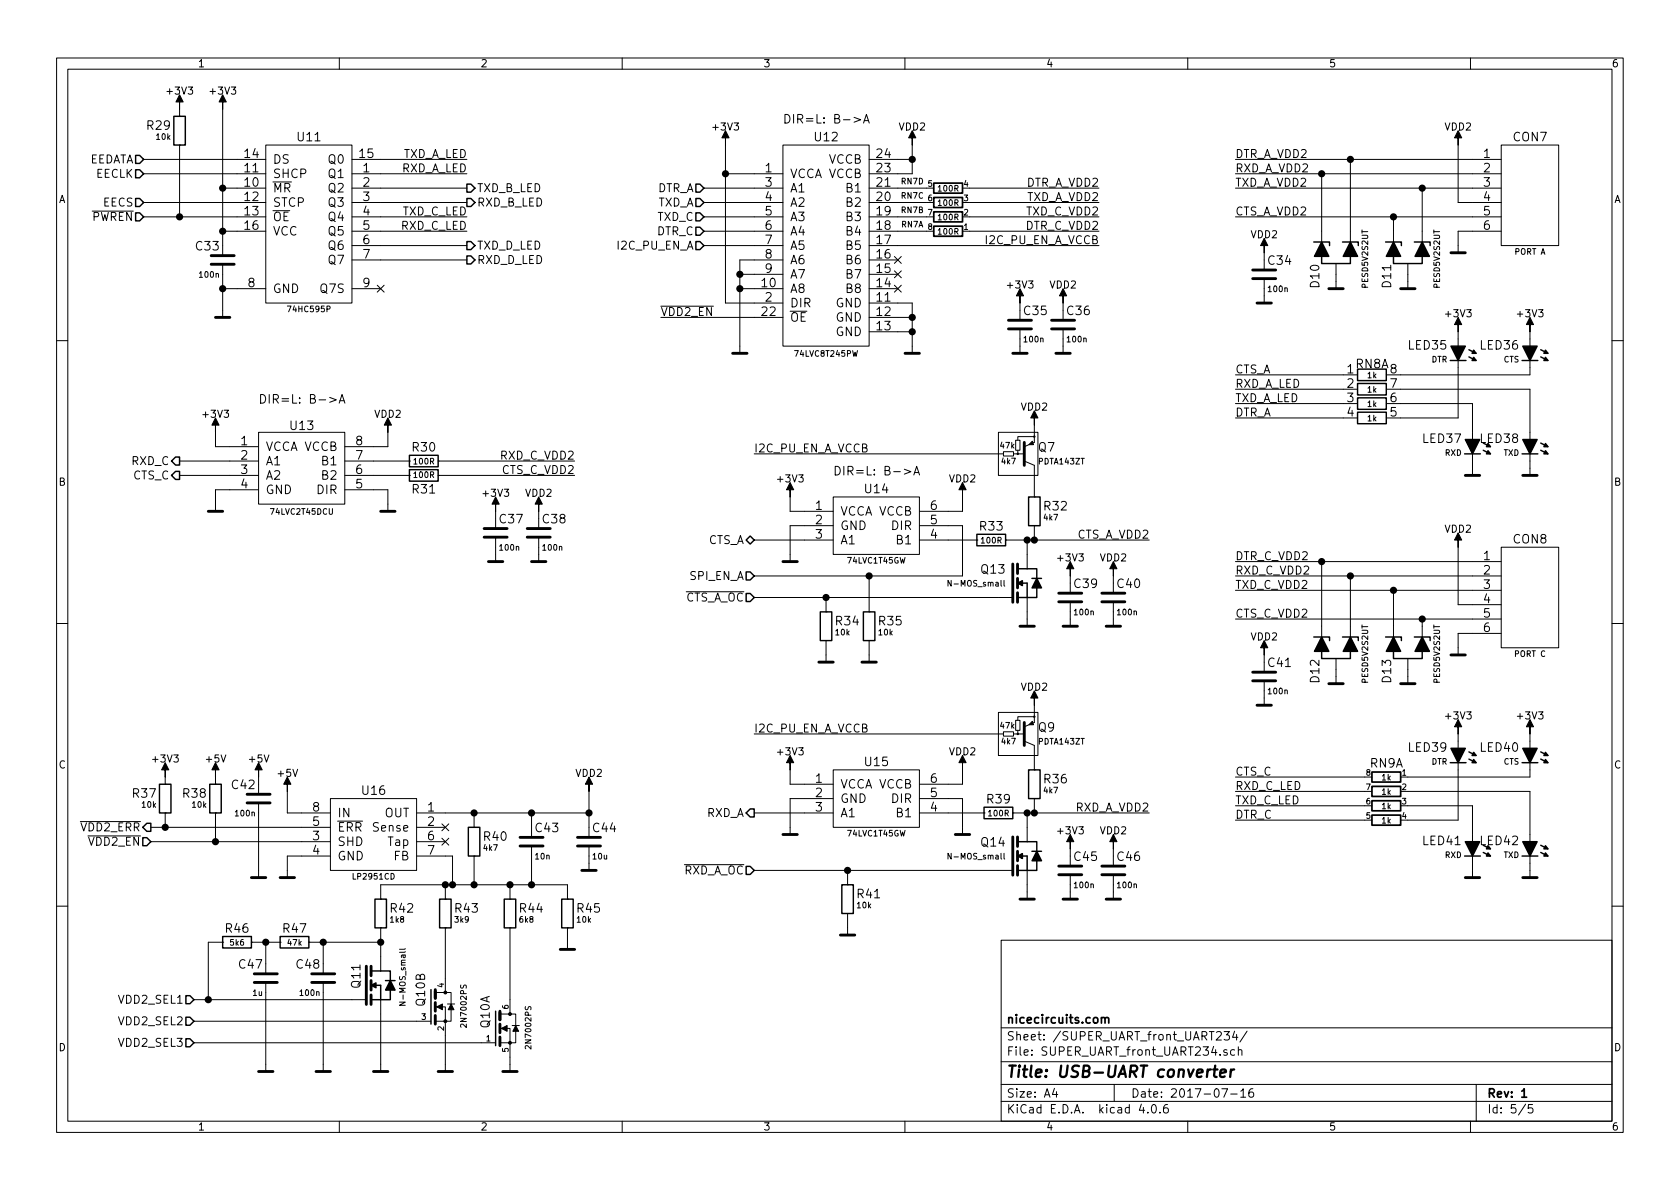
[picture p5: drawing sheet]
<svg xmlns="http://www.w3.org/2000/svg" width="297mm" height="210mm" viewBox="0 0 297 210" stroke-linecap="round" stroke-linejoin="round" font-family="sans-serif">
<g fill="none" stroke="#000" stroke-width=".18">
<path d="M10 10.3h277v189.9h-277zM12 12.2h273v186.1h-273zM31.7 19.3v1.3M39.4 19.3v25.9M60 10.3v1.9M110 10.3v1.9M160 10.3v1.9M210 10.3v1.9M260 10.3v1.9M16.3 37.3h7.3M25.4 30.7h21.6M25.4 35.8h21.6"/>
<path d="M25.4 38.3h21.6M25.4 28.2h21.6M31.7 25.6h.1M31.7 20.6h.1M31.7 25.6v12.7M39.4 33.3h7.6M47 25.6h15.2v28h-15.2zM62.2 30.7h20.3M62.2 33.3h20.3M62.2 35.8h20.3M62.2 38.3h20.3M62.2 28.2h20.3"/>
<path d="M124.5 33.3h13.9M124.5 35.8h13.9M124.5 38.3h13.9M128.3 30.7h10.1M128.3 25.6v28h10.1M138.4 25.6h15.3v35.6h-15.3zM151 20.7l1.2 .5-1.2 .4M152.7 21.8l.5-1.6 .5 1.6M152.8 21.3h.7M153.7 33.3h10.1M153.7 35.8h10.1M153.7 38.3h10.1"/>
<path d="M153.7 28.2h7.6M161.3 25.6v5.1h-7.6M171.4 33.3h22.9M171.4 35.8h22.9M171.4 38.3h22.9M218.4 30.7h47M218.4 33.3h47M218.4 38.3h47M218.4 28.2h47M233.7 30.7v12.1M238.8 28.2v14.6M246.4 38.3v4.5"/>
<path d="M251.5 33.3v9.5M257.8 25.6v10.2h7.6M265.4 25.6h10.2v17.8h-10.2zM39.4 40.9h7.6M39.4 51h7.6M39.4 46.7v9.4M62.2 40.9h20.3M62.2 43.4h20.3M62.2 46h20.3M62.2 51h5.1M66.7 50.4l1.2 1.3M67.9 50.4l-1.2 1.3"/>
<path d="M116.8 56.1h21.6M116.8 54.1h9.3M124.5 40.9h13.9M124.5 43.4h13.9M130.8 51h7.6M130.8 48.5h7.6M138.4 46h-7.6v16.5M153.7 40.9h10.1M153.7 43.4h40.6M153.7 46h5M153.7 51h5M153.7 53.6h7.6v8.9"/>
<path d="M153.7 48.5h5M153.7 56.1h7.6M153.7 58.7h7.6M158.1 50.4l1.3 1.3M158.1 47.9l1.3 1.2M158.1 45.4l1.3 1.2M159.4 50.4l-1.3 1.3M159.4 47.9l-1.3 1.2M159.4 45.4l-1.3 1.2M170.2 40.9h24.1M180.3 53.6v3M180.3 58.2v4.3"/>
<path d="M188 53.6v3M188 58.2v4.3M223.5 44.7v3M223.5 49.3v4.3M236.2 46.6v4.4M248.9 46.6v4.4M257.8 58.7v2.5M265.4 40.9h-7.6v3.8M270.5 58.7v2.5M10 60.2h2M38.1 76.4v2.6h7.6M45.7 76.4h15.3v12.7h-15.3z"/>
<path d="M58.3 70.3l1.2 .4-1.2 .4M60 71.3l.5-1.5 .5 1.5M60.1 70.9h.7M68.6 76.4v2.6h-7.6M176.5 76.4h7v7.7h-7zM177.4 79.9h1.8v.7h-1.8zM179.6 77.8h.7v1.8h-.7zM180 79.6v.7h-.8M182.9 77.2h-2.9v.6M182.9 75.2v3l-1.8 .8M218.4 66.3h21.6M218.4 68.8h21.6"/>
<path d="M218.4 71.4h21.6M218.4 73.9h21.6M245.1 71.4h15.2v6.3M245.1 68.8h25.4v8.9M257.8 63.7v10.2h-12.7M270.5 63.7v2.6h-25.4M285 60.2h2M31.7 81.5h14M31.7 84.1h14M45.7 86.6h-7.6v3.8M61 86.6h7.6v3.8M61 81.5h11.4"/>
<path d="M61 84.1h11.4M72.4 81.5h.1M72.4 84.1h.1M77.5 81.5h.1M77.5 84.1h.1M77.5 81.5h24.1M77.5 84.1h24.1M87.6 90.4v3.1M87.6 95v4.3M95.2 90.4v3.1M95.2 95v4.3M133.3 95.5h14"/>
<path d="M133.3 80.3h44.1M139.7 87.9v2.5h7.6M147.3 87.9h15.3v10.1h-15.3zM147.3 93h-7.6v6.3M159.9 83l1.2 .4-1.2 .4M161.6 84l.5-1.5 .5 1.5M161.7 83.6h.7M162.6 93h7.6v8.8h-36.9M162.6 95.5h10.1M170.2 87.9v2.5h-7.6M172.7 95.5h.1M177.8 95.5h.1"/>
<path d="M177.8 95.5h25.4M180 80.3h1.1M181.1 81.5l1.8 .8v5.6M181.6 95.5v5.1M182.9 93h.1M182.9 87.9h.1M182.9 93v2.5M218.4 99.3h47M233.7 99.3v13.3M257.8 96.8v10.1h7.6M260.3 80.3v3.8M265.4 96.8h10.2v17.7h-10.2z"/>
<path d="M270.5 80.3v3.8M10 110.3h2M121.3 104.6h10.2M133.3 105.7h45.8M146 113.3h.1M146 108.2h.1M146 105.7v2.5M146 113.3v3.8M153.7 113.3h.1M153.7 108.2h.1M153.7 101.8v6.4M153.7 113.3v3.8"/>
<path d="M168.2 102.6v1.1l-.6-1.1v1.1M177.5 102.6v.9l.1 .2M181.6 105.7v5M189.2 101.8v3.1M189.2 106.4v4.3M196.8 101.8v3.1M196.8 106.4v4.3M218.4 101.8h47M218.4 104.4h47M218.4 109.5h47M223.5 115.8v3.1M236.2 116.5v4.4"/>
<path d="M238.8 101.8v10.8M246.4 104.4v8.2M248.9 116.5v4.4M251.5 109.5v3.1M265.4 112h-7.6v3.8M285 110.3h2M29.2 138.7h.1M29.2 137.4v1.3M38.1 138.7h.1M38.1 137.4v1.3M45.7 137.4v3.1M50.8 139.9v3.9h7.6"/>
<path d="M104.1 139.9v8.2M133.3 129.8h44.1M139.7 136.1v2.6h7.6M147.3 136.1h15.3v10.2h-15.3zM170.2 136.1v2.6h-7.6M176.5 126h7v7.6h-7zM177.4 129.4h1.8v.8h-1.8zM179.6 127.4h.7v1.8h-.7zM180 129.2v.6h-.8M180 129.8h1.1M181.1 131.1l1.8 .7v4.3M182.9 126.7h-2.9v.7"/>
<path d="M182.9 136.1h.1M182.9 124.7v3.1l-1.8 .7M218.4 137.4h22.9M218.4 139.9h22.9M223.5 120.4v4.3M248.9 139.9h21.6v8.9M257.8 129.8v2.5M257.8 134.9v10.1h-8.9M270.5 129.8v2.5M270.5 134.9v2.5h-22.9M14.2 145.3h10.6M15.5 147.8h9.3"/>
<path d="M26.7 146.3h31.7M26.7 148.8h31.7M29.2 143.8h.1M29.2 143.8v2.5M38.1 143.8h.1M38.1 143.8v5M45.7 142v13.2M58.4 141.2h15.3v12.7h-15.3zM58.4 151.4h-7.6v3.8M59.7 145.2h4.4M67.3 159h.1M67.3 159v-2.5h33v2.5"/>
<path d="M73.7 143.8h30.4M73.7 146.3h5M73.7 148.8h5M73.7 151.4h6.3v5.1M78.1 148.2l1.2 1.2M78.1 145.7l1.2 1.2M78.7 159h.1M78.7 156.5v2.5M79.3 148.2l-1.2 1.2M79.3 145.7l-1.2 1.2M83.8 151.4h.1M83.8 146.3h.1"/>
<path d="M83.8 143.8v2.5M83.8 151.4v5.1M90.2 159h.1M90.2 156.5v2.5M94 143.8v4.3M94 149.6v6.9M100.3 159h.1M104.1 149.6v4.3M121 152.9h10.5M133.3 143.8h14M133.3 153.9h45.8M147.3 141.2h-7.6v6.4"/>
<path d="M149.9 156.5h.1M149.9 153.9v2.6M162.6 141.2h7.6v6.4M162.6 143.8h11.4M168.2 150.9v1l-.6-1v1M174 143.8h.1M177.5 150.9v.9l.1 .1M179.1 143.8h.1M179.1 143.8h24.1M181.6 143.8v5M181.6 153.9v5.1M182.9 141.2h.1"/>
<path d="M182.9 141.2v2.6M189.2 150.1v3.1M189.2 154.7v4.3M196.8 150.1v3.1M196.8 154.7v4.3M218.4 142.5h22.9M218.4 145h22.9M248.9 142.5h11.4v6.3M260.3 151.4v3.8M270.5 151.4v3.8M10 160.2h2M34.3 176.8h30.5"/>
<path d="M39.4 166.6h.1M39.4 166.6h-2.6v10.2M44.4 166.6h.1M44.4 166.6h5.1M47 166.6v5.6M47 173.7v15.8M49.5 166.6h.1M54.6 166.6h.1M54.6 166.6h12.7M57.1 166.6v5.6M57.1 173.7v15.8M67.3 164.1h.1"/>
<path d="M67.3 164.1v7.6M67.3 176.8v12.7M70.6 177.2h1.1l-1.1 .6h1.1M71.7 167.7l-.2 .2h-.9M77 178h1.7v2.6h-1.7M77 175.5h2.8v5.1h-1.1v8.9M78.7 164.1h.1M78.7 164.1v11.4M79.1 177.5h1.3M88.4 179.3h2.8v5.1h-1v5.1M90.2 164.1h.1M90.2 164.1v15.2"/>
<path d="M100.3 164.1h.1M100.3 164.1v3.8M149.9 161.5h.1M149.9 161.5v3.8M177 166.3h108v32h-108zM285 160.2h2M34.3 184.4h53.3M34.3 180.6h41.9M60 198.3v1.9M88.4 181.9h1.8v2.5h-1.8M90.6 181.4h1.2M110 198.3v1.9"/>
<path d="M160 198.3v1.9M177 194.8h108M177 191.8h108M177 187.8h108M177 181.8h108M186.4 192.5l-.3 1h.9M186.8 193v1M197 191.8v3M201.8 195.2l-.4 1.1h1M202.9 196.7v.1M203.8 195.4l.1-.1a.81 .81 0 0 1 .6 .6 .81 .81 0 0 1-.3 .8l-.1 .1a.8 .8 0 0 1-.6-.6 .8 .8 0 0 1 .3-.8zM205.1 196.7v.1"/>
<path d="M206.4 195.3a.59 .59 0 0 0-.7 .7l.1 .7 .2 .1 .5-.1 .1-.5-.2-.2-.4-.1-.3 .3M210 198.3v1.9M216 192.5h1l-.6 1.5M216.4 182.4h1l-.5 .6 .4 .1v.7l-.2 .1-.7-.1M216.9 185.7a.37 .37 0 0 0-.5 .1v.2l.5 .2 .1 .1-.2 .3-.4-.1M217.6 193.5h1.1M218.3 185.7l-.4-.1-.3 .3 .1 .6 .2 .1 .4-.1M218.3 182.3l-.4 1.1h1M218.6 182.9v1M218.9 185.7l.3-.1 .3 .1 .1 .9M218.9 185.1v1.5M219.4 193l.4-.5v1.5"/>
<path d="M219.4 194h.8M220.5 182.3l-1.3 2M221.5 192.5a.59 .59 0 0 0-.7 .7l.1 .7 .2 .1 .5-.1 .1-.5-.2-.2-.4-.1-.3 .3M260 198.3v1.9M261 191.8v6.5M269.7 195.2l-1.2 2M271 195.3h-.7l-.1 .7 .2-.1 .5 .1 .1 .2v.5l-.2 .1-.6-.1"/>
<circle cx="182.9" cy="77.2" r=".13"/>
<circle cx="180" cy="80.3" r=".13"/>
<circle cx="180" cy="129.8" r=".13"/>
<circle cx="182.9" cy="126.7" r=".13"/>
</g>
<path d="M165.1 32.4h5.1v1.8h-5.1zM165.1 34.9h5.1v1.8h-5.1zM165.1 37.5h5.1v1.7h-5.1zM165.1 40h5.1v1.8h-5.1zM242.6 136.5h5v1.8h-5zM242.6 139.1h5v1.7h-5zM242.6 141.6h5v1.8h-5zM242.6 144.1h5v1.8h-5zM194.7 180.1l.2-.2 .4 .1 .1 .9M195.4 180.1a.36 .36 0 0 1 .3-.2 .36 .36 0 0 1 .3 .2v.8M269.1 194h.8" fill="none" stroke="#000" stroke-width=".3"/>
<path d="M214.5 189.1h.8M214.9 188.4l-.2 1.8v.1l.4 .1M215.7 189.8l1-.2v-.4h-.8l-.2 1 .3 .2 .5-.1M217.7 189.1l-.2 1.3M218.2 189.1a.54 .54 0 0 0-.6 .4" fill="none" stroke="#000" stroke-width=".41"/>
<g fill="#000" stroke="#000" stroke-width=".18">
<path d="M31.7 16.8l.7 1.2h-.7v1.3v-1.3h-.6zM39.4 16.8l.6 1.2h-.6v1.3v-1.3h-.7zM128.3 23.1l.6 1.3h-.6v1.2v-1.2h-.7zM161.3 23.1l.6 1.3h-.6v1.2v-1.2h-.6zM257.8 23.1l.6 1.3h-.6v1.2v-1.2h-.6zM180.3 51l.7 1.3h-.7v1.3v-1.3h-.6zM188 51l.6 1.3h-.6v1.3v-1.3h-.7zM223.5 42.2l.7 1.2h-.7v1.3v-1.3h-.6zM257.8 56.1l.6 1.3h-.6v1.3v-1.3h-.6zM270.5 56.1l.6 1.3h-.6v1.3v-1.3h-.6zM38.1 73.9l.6 1.3h-.6v1.2v-1.2h-.6zM68.6 73.9l.6 1.3h-.6v1.2v-1.2h-.7z"/>
<path d="M181.9 78.6l.6-.6 .2 .6zM182.9 72.6l.6 1.3h-.6v1.3v-1.3h-.7zM87.6 87.9l.7 1.2h-.7v1.3v-1.3h-.6zM95.2 87.9l.7 1.2h-.7v1.3v-1.3h-.6zM139.7 85.3l.6 1.3h-.6v1.3v-1.3h-.6zM170.2 85.3l.6 1.3h-.6v1.3v-1.3h-.7zM257.8 94.2l.6 1.3h-.6v1.3v-1.3h-.6zM189.2 99.3l.7 1.3h-.7v1.2v-1.2h-.6zM196.8 99.3l.7 1.3h-.7v1.2v-1.2h-.6zM223.5 113.3l.7 1.2h-.7v1.3v-1.3h-.6zM29.2 134.9l.6 1.2h-.6v1.3v-1.3h-.6zM38.1 134.9l.6 1.2h-.6v1.3v-1.3h-.6z"/>
<path d="M45.7 134.9l.7 1.2h-.7v1.3v-1.3h-.6zM50.8 137.4l.6 1.3h-.6v1.2v-1.2h-.6zM104.1 137.4l.7 1.3h-.7v1.2v-1.2h-.6zM139.7 133.6l.6 1.3h-.6v1.2v-1.2h-.6zM170.2 133.6l.6 1.3h-.6v1.2v-1.2h-.7zM181.9 128.2l.6-.6 .2 .6zM182.9 122.2l.6 1.2h-.6v1.3v-1.3h-.7zM257.8 127.2l.6 1.3h-.6v1.3v-1.3h-.6zM270.5 127.2l.6 1.3h-.6v1.3v-1.3h-.6zM189.2 147.6l.7 1.2h-.7v1.3v-1.3h-.6zM196.8 147.6l.7 1.2h-.7v1.3v-1.3h-.6zM77.2 178l1-.5v1.1z"/>
<path d="M79.8 177.5l.5 1.1h-1.1zM88.6 181.9l1.1-.5v1zM91.2 181.4l.5 1h-1z"/>
<circle cx="78.7" cy="175.5" r=".25"/>
<circle cx="90.2" cy="179.3" r=".25"/>
<circle cx="78.7" cy="180.6" r=".25"/>
<circle cx="90.2" cy="184.4" r=".25"/>
</g>
<g fill="none" stroke="#000" stroke-width=".51">
<path d="M37.3 46.7h4.1M37.3 45.2h4.1M38.1 56.1h2.5M178.3 58.2h4.1M178.3 56.6h4.1M185.9 58.2h4.1M185.9 56.6h4.1M221.5 49.3h4.1M221.5 47.7h4.1M222.2 53.6h2.6M234.9 51h2.6M247.6 51h2.6"/>
<path d="M256.5 44.7h2.6M129.5 62.5h2.6M160 62.5h2.6M179.1 62.5h2.5M181.1 78.2v4.1M186.7 62.5h2.5M36.8 90.4h2.6M67.3 90.4h2.5M85.6 95h4.1M85.6 93.5h4.1M86.4 99.3h2.5M93.2 95h4.1"/>
<path d="M93.2 93.5h4.1M94 99.3h2.5M138.4 99.3h2.6M179.1 99.7v6.8M179.9 99.7v1.7M259.1 84.1h2.5M269.2 84.1h2.6M144.8 117.1h2.5M152.4 117.1h2.5M179.9 102.3v1.7M179.9 104.8v1.7M180.3 110.7h2.6"/>
<path d="M187.2 106.4h4.1M187.2 104.9h4.1M188 110.7h2.5M194.8 106.4h4.1M194.8 104.9h4.1M195.6 110.7h2.5M221.5 118.9h4.1M256.5 115.8h2.6M181.1 127.8v4M221.5 120.4h4.1M222.2 124.7h2.6M234.9 120.9h2.6"/>
<path d="M247.6 120.9h2.6M43.7 142h4.1M43.7 140.5h4.1M44.4 155.2h2.6M49.5 155.2h2.6M91.9 149.6h4.1M91.9 148.1h4.1M102.1 149.6h4.1M102.1 148.1h4.1M102.9 153.9h2.5M138.4 147.6h2.6M168.9 147.6h2.5"/>
<path d="M179.1 148v6.8M179.9 148v1.7M179.9 150.5v1.7M179.9 153.1v1.7M180.3 159h2.6M187.2 154.7h4.1M187.2 153.2h4.1M188 159h2.5M194.8 154.7h4.1M194.8 153.2h4.1M195.6 159h2.5M259.1 155.2h2.5"/>
<path d="M269.2 155.2h2.6M45 173.7h4M45 172.2h4M55.1 173.7h4.1M55.1 172.2h4.1M64.8 170.9v6.7M65.6 170.9v1.6M65.6 173.4v1.7M65.6 175.9v1.7M77 175v1.5M77 177.3v1.5M77 179.6v1.5"/>
<path d="M88.4 178.8v1.5M99.1 167.9h2.5M148.6 165.3h2.5M45.7 189.5h2.6M55.9 189.5h2.5M66 189.5h2.6M77.5 189.5h2.5M88.4 181.1v1.5M88.4 183.4v1.5M88.9 189.5h2.5"/>
</g>
<g fill="none" stroke="#000" stroke-width=".25">
<path d="M24 27.5h.7l.7 .7-.7 .7h-.7zM24 30h.7l.7 .7-.7 .7h-.7zM24 35.1h.7l.7 .7-.7 .7h-.7zM24 37.6h.7l.7 .7-.7 .8h-.7zM30.7 20.6h2.1v5h-2.1zM82.5 32.6h.8l.7 .7-.7 .7h-.8zM82.5 35.1h.8l.7 .7-.7 .7h-.8zM123 35.1h.7l.8 .7-.8 .7h-.7zM123 32.6h.7l.8 .7-.8 .7h-.7zM123 37.6h.7l.8 .7-.8 .8h-.7zM82.5 45.3h.8l.7 .7-.7 .7h-.8zM82.5 42.7h.8l.7 .7-.7 .7h-.8z"/>
<path d="M123 40.2h.7l.8 .7-.8 .7h-.7zM123 42.7h.7l.8 .7-.8 .7h-.7zM232.3 42.8h2.8v.6M233.7 45.3v1.3h5.1v-1.3M237.4 42.8h2.8v.6M245 42.8h2.8v.6M246.4 45.3v1.3h5.1v-1.3M250.1 42.8h2.8v.6M240 65.3h5.1v2h-5.1zM240 67.8h5.1v2h-5.1zM240 70.4h5.1v2h-5.1zM240 72.9h5.1v2h-5.1z"/>
<path d="M256.4 63.7h2.8M259.7 63.1l1.3 .6M259.7 61.8l1.3 .7M262.3 79.6l1.2 .7M269.1 63.7h2.8M272.4 79.6l1.3 .7M272.4 78.4l1.3 .6M272.4 63.1l1.3 .6M272.4 61.8l1.3 .7M31 80.8h.7v1.4h-.7l-.7-.7zM31 83.4h.7v1.4h-.7l-.7-.7zM72.4 80.5h5.1v2h-5.1z"/>
<path d="M72.4 83.1h5.1v2h-5.1zM131.9 95.5l.7-.7 .7 .7-.7 .7zM172.7 94.5h5.1v2h-5.1zM181.9 87.9h2v5.1h-2zM259 80.3h2.7M269.1 80.3h2.8M131.9 101.1h.7l.7 .7-.7 .8h-.7zM131.9 104.9h.7l.7 .8-.7 .7h-.7zM145 108.2h2.1v5.1h-2.1zM152.7 108.2h2v5.1h-2zM179.9 100.6h3.4v5.1h-1.7M179.9 105.7h1.7"/>
<path d="M179.9 103.1h1.7v2.6M182.4 102.3h1.7M232.3 112.6h2.8v.7M233.7 115.2v1.3h5.1v-1.3M237.4 112.6h2.8v.7M245 112.6h2.8v.7M246.4 115.2v1.3h5.1v-1.3M250.1 112.6h2.8v.7M28.2 138.7h2v5.1h-2zM37.1 138.7h2v5.1h-2zM181.9 136.1h2v5.1h-2zM256.4 134.9h2.8"/>
<path d="M259.7 134.2l1.3 .7M259.7 133l1.3 .6M269.1 134.9h2.8M272.4 134.2l1.3 .7M272.4 133l1.3 .6M25.2 148.1h.8l.7 .7-.7 .7h-.8zM26 145.6h.7v1.4h-.7l-.8-.7zM66.3 159h2v5.1h-2zM77.7 159h2.1v5.1h-2.1zM82.8 146.3h2v5.1h-2zM89.2 159h2v5.1h-2zM99.3 159h2v5.1h-2z"/>
<path d="M131.9 153.2h.7l.7 .7-.7 .7h-.7zM132.6 143h.7v1.5h-.7l-.7-.7zM148.8 156.5h2.1v5h-2.1zM174 142.7h5.1v2.1h-5.1zM179.9 148.8h3.4v5.1h-1.7M179.9 151.4h1.7v2.5M179.9 153.9h1.7M182.4 150.5h1.7M259 151.4h2.7M262.3 150.7l1.2 .7M269.1 151.4h2.8M272.4 150.7l1.3 .7"/>
<path d="M272.4 149.5l1.3 .6M32.9 176.1h.7l.7 .7-.7 .7h-.7zM32.9 179.9h.7l.7 .7-.7 .7h-.7zM39.4 165.6h5v2h-5zM49.5 165.6h5.1v2h-5.1zM65.6 171.7h3.4v5.1h-1.7M65.6 176.8h1.7M65.6 174.2h1.7v2.6M68.1 173.4h1.7M76.2 175v6.1M87.6 178.8v6.1M32.9 183.7h.7l.7 .7-.7 .7h-.7z"/>
</g>
<g fill="#000" stroke="#000" stroke-width=".25">
<path d="M233.7 42.8l1.2 2.5h-2.5zM238.8 42.8l1.2 2.5h-2.5zM246.4 42.8l1.2 2.5h-2.5zM251.5 42.8l1.2 2.5h-2.5zM256.5 61.2h2.6l-1.3 2.5zM260.6 63.2l.4 .5h-.7zM260.6 61.9l.4 .6h-.7zM269.2 61.2h2.6l-1.3 2.5zM273.3 78.4l.4 .6h-.7zM273.3 63.2l.4 .5h-.7zM273.3 61.9l.4 .6h-.7zM259.1 77.7h2.5l-1.3 2.6z"/>
<path d="M263.1 79.7l.4 .6h-.7zM269.2 77.7h2.6l-1.3 2.6zM273.3 79.7l.4 .6h-.7zM179.9 103.1l.9-.4v.9zM183.3 102.3l.8 1.7h-1.6zM233.7 112.6l1.2 2.6h-2.5zM238.8 112.6l1.2 2.6h-2.5zM246.4 112.6l1.2 2.6h-2.5zM251.5 112.6l1.2 2.6h-2.5zM256.5 132.3h2.6l-1.3 2.6zM260.6 134.3l.4 .6h-.7zM260.6 133l.4 .6h-.7z"/>
<path d="M269.2 132.3h2.6l-1.3 2.6zM273.3 134.3l.4 .6h-.7zM273.3 133l.4 .6h-.7zM179.9 151.4l.9-.5v.9zM183.3 150.5l.8 1.7h-1.6zM259.1 148.8h2.5l-1.3 2.6zM263.1 150.8l.4 .6h-.7zM269.2 148.8h2.6l-1.3 2.6zM273.3 150.8l.4 .6h-.7zM273.3 149.5l.4 .6h-.7zM65.6 174.2l.9-.4v.9zM69 173.4l.8 1.7h-1.6z"/>
<circle cx="31.8" cy="38.3" r=".51"/>
<circle cx="39.4" cy="33.3" r=".51"/>
<circle cx="128.3" cy="30.7" r=".51"/>
<circle cx="161.3" cy="28.2" r=".51"/>
<circle cx="233.7" cy="30.7" r=".51"/>
<circle cx="238.8" cy="28.2" r=".51"/>
<circle cx="246.4" cy="38.3" r=".51"/>
<circle cx="251.5" cy="33.3" r=".51"/>
<circle cx="39.4" cy="51" r=".51"/>
<circle cx="39.4" cy="40.9" r=".51"/>
<circle cx="130.8" cy="48.5" r=".51"/>
<circle cx="130.8" cy="51" r=".51"/>
<circle cx="161.3" cy="56.1" r=".51"/>
<circle cx="161.3" cy="58.7" r=".51"/>
<circle cx="181.6" cy="95.5" r=".51"/>
<circle cx="182.9" cy="95.5" r=".51"/>
<circle cx="233.7" cy="99.3" r=".51"/>
<circle cx="146.1" cy="105.7" r=".51"/>
<circle cx="153.7" cy="101.8" r=".51"/>
<circle cx="238.8" cy="101.8" r=".51"/>
<circle cx="246.4" cy="104.4" r=".51"/>
<circle cx="251.5" cy="109.5" r=".51"/>
<circle cx="29.2" cy="146.3" r=".51"/>
<circle cx="38.1" cy="148.8" r=".51"/>
<circle cx="78.7" cy="156.5" r=".51"/>
<circle cx="80" cy="156.5" r=".51"/>
<circle cx="83.8" cy="156.5" r=".51"/>
<circle cx="83.8" cy="143.8" r=".51"/>
<circle cx="90.2" cy="156.5" r=".51"/>
<circle cx="94" cy="143.8" r=".51"/>
<circle cx="94" cy="156.5" r=".51"/>
<circle cx="104.1" cy="143.8" r=".51"/>
<circle cx="149.9" cy="153.9" r=".51"/>
<circle cx="181.6" cy="143.8" r=".51"/>
<circle cx="182.9" cy="143.8" r=".51"/>
<circle cx="36.8" cy="176.8" r=".51"/>
<circle cx="47" cy="166.6" r=".51"/>
<circle cx="57.2" cy="166.6" r=".51"/>
<circle cx="67.3" cy="166.6" r=".51"/>
</g>
<text font-size="2.8" x="178" y="190.5">Title: USB-UART converter</text>
<g font-size="2.1">
<text x="26.1" y="23">R29</text>
<text x="138.4" y="21.8">DIR=L: B-&gt;A</text>
<text x="43.3" y="27.9">14</text>
<text x="48.3" y="29">DS</text>
<text x="52.7" y="25">U11</text>
<text x="58.1" y="29">Q0</text>
<text x="63.6" y="27.9">15</text>
<text x="144.1" y="25">U12</text>
<text x="146.4" y="29">VCCB</text>
<text x="155" y="27.9">24</text>
<text x="262.3" y="27.9">1</text>
<text x="267.6" y="25">CON7</text>
<text x="43.3" y="33">10</text>
<text x="43.3" y="30.5">11</text>
<text x="43.3" y="35.6">12</text>
<text x="48.3" y="34">MR</text>
<text x="48.3" y="31.5">SHCP</text>
<text x="58.1" y="31.5">Q1</text>
<text x="58.1" y="34">Q2</text>
<text x="64.2" y="30.5">1</text>
<text x="64.2" y="33">2</text>
<text x="64.2" y="35.6">3</text>
<text x="135.3" y="30.5">1</text>
<text x="135.3" y="33">3</text>
<text x="135.3" y="35.6">4</text>
<text x="139.7" y="31.5">VCCA VCCB</text>
<text x="139.7" y="34">A1</text>
<text x="149.7" y="34">B1</text>
<text x="155" y="35.6">20</text>
<text x="155" y="33">21</text>
<text x="155" y="30.5">23</text>
<text x="262.3" y="30.5">2</text>
<text x="262.3" y="33">3</text>
<text x="262.3" y="35.6">4</text>
<text x="43.3" y="38.1">13</text>
<text x="43.3" y="40.6">16</text>
<text x="48.3" y="36.6">STCP</text>
<text x="48.3" y="39.1">OE</text>
<text x="48.3" y="41.7">VCC</text>
<text x="58.1" y="36.6">Q3</text>
<text x="58.1" y="39.1">Q4</text>
<text x="58.1" y="41.7">Q5</text>
<text x="64.2" y="38.1">4</text>
<text x="64.2" y="40.6">5</text>
<text x="135.3" y="38.1">5</text>
<text x="135.3" y="40.6">6</text>
<text x="139.7" y="36.6">A2</text>
<text x="139.7" y="39.1">A3</text>
<text x="139.7" y="41.7">A4</text>
<text x="149.7" y="36.6">B2</text>
<text x="149.7" y="41.7">B4</text>
<text x="149.7" y="39.1">B3</text>
<text x="155" y="40.6">18</text>
<text x="155" y="38.1">19</text>
<text x="262.3" y="38.1">5</text>
<text x="262.3" y="40.6">6</text>
<text x="34.7" y="44.3">C33</text>
<text x="58.1" y="44.2">Q6</text>
<text x="58.1" y="46.7">Q7</text>
<text x="64.2" y="43.2">6</text>
<text x="64.2" y="45.7">7</text>
<text x="135.3" y="43.2">7</text>
<text x="135.3" y="45.7">8</text>
<text x="139.7" y="44.2">A5</text>
<text x="139.7" y="46.7">A6</text>
<text x="149.7" y="46.7">B6</text>
<text x="149.7" y="44.2">B5</text>
<text x="155" y="45.7">16</text>
<text x="155" y="43.2">17</text>
<text x="224.3" y="46.8">C34</text>
<text x="43.9" y="50.8">8</text>
<text x="48.3" y="51.8">GND</text>
<text x="56.7" y="51.8">Q7S</text>
<text x="64.2" y="50.8">9</text>
<text x="134.7" y="50.8">10</text>
<text x="135.3" y="53.3">2</text>
<text x="135.3" y="48.3">9</text>
<text x="139.7" y="49.3">A7</text>
<text x="139.7" y="51.8">A8</text>
<text x="149.7" y="51.8">B8</text>
<text x="149.7" y="49.3">B7</text>
<text x="155" y="53.3">11</text>
<text x="155" y="50.8">14</text>
<text x="155" y="48.3">15</text>
<text x="233.3" y="50.8" transform="rotate(-90 233.3 50.8)">D10</text>
<text x="246" y="50.8" transform="rotate(-90 246 50.8)">D11</text>
<text x="134.7" y="55.9">22</text>
<text x="139.7" y="54.4">DIR</text>
<text x="139.7" y="56.9">OE</text>
<text x="147.7" y="54.4">GND</text>
<text x="147.7" y="56.9">GND</text>
<text x="147.7" y="59.4">GND</text>
<text x="155" y="55.9">12</text>
<text x="155" y="58.4">13</text>
<text x="181.1" y="55.7">C35</text>
<text x="188.7" y="55.7">C36</text>
<text x="239.7" y="65.1">RN8A</text>
<text x="249.1" y="61.8">LED35</text>
<text x="261.8" y="61.8">LED36</text>
<text x="45.7" y="71.4">DIR=L: B-&gt;A</text>
<text x="238.2" y="66">1</text>
<text x="238.2" y="68.6">2</text>
<text x="238.2" y="71.1">3</text>
<text x="245.8" y="66">8</text>
<text x="245.8" y="68.6">7</text>
<text x="245.8" y="71.1">6</text>
<text x="51.4" y="76">U13</text>
<text x="238.2" y="73.7">4</text>
<text x="245.8" y="73.7">5</text>
<text x="42.6" y="78.7">1</text>
<text x="42.6" y="81.3">2</text>
<text x="42.6" y="83.8">3</text>
<text x="47" y="79.8">VCCA VCCB</text>
<text x="47" y="82.3">A1</text>
<text x="57" y="82.3">B1</text>
<text x="62.9" y="83.8">6</text>
<text x="62.9" y="81.3">7</text>
<text x="62.9" y="78.7">8</text>
<text x="73" y="79.9">R30</text>
<text x="183.6" y="79.9">Q7</text>
<text x="251.6" y="78.3">LED37</text>
<text x="261.8" y="78.3">LED38</text>
<text x="42.6" y="86.4">4</text>
<text x="47" y="84.8">A2</text>
<text x="47" y="87.4">GND</text>
<text x="56" y="87.4">DIR</text>
<text x="57" y="84.8">B2</text>
<text x="62.9" y="86.4">5</text>
<text x="73" y="87.3">R31</text>
<text x="147.3" y="84.1">DIR=L: B-&gt;A</text>
<text x="153" y="87.2">U14</text>
<text x="88.4" y="92.6">C37</text>
<text x="96" y="92.6">C38</text>
<text x="144.2" y="90.2">1</text>
<text x="144.2" y="92.7">2</text>
<text x="144.2" y="95.2">3</text>
<text x="148.6" y="91.2">VCCA VCCB</text>
<text x="148.6" y="93.7">GND</text>
<text x="157.6" y="93.7">DIR</text>
<text x="164.5" y="95.2">4</text>
<text x="164.5" y="92.7">5</text>
<text x="164.5" y="90.2">6</text>
<text x="173.3" y="93.8">R33</text>
<text x="184.7" y="90.3">R32</text>
<text x="148.6" y="96.3">A1</text>
<text x="158.6" y="96.3">B1</text>
<text x="173.5" y="101.4">Q13</text>
<text x="262.3" y="99.1">1</text>
<text x="262.3" y="101.6">2</text>
<text x="267.6" y="96.1">CON8</text>
<text x="190" y="104">C39</text>
<text x="197.6" y="104">C40</text>
<text x="262.3" y="104.1">3</text>
<text x="262.3" y="106.7">4</text>
<text x="147.9" y="110.6">R34</text>
<text x="155.5" y="110.6">R35</text>
<text x="262.3" y="109.2">5</text>
<text x="262.3" y="111.8">6</text>
<text x="224.3" y="118">C41</text>
<text x="233.3" y="120.6" transform="rotate(-90 233.3 120.6)">D12</text>
<text x="246" y="120.6" transform="rotate(-90 246 120.6)">D13</text>
<text x="183.6" y="129.4">Q9</text>
<text x="153" y="135.5">U15</text>
<text x="242.2" y="135.7">RN9A</text>
<text x="249.1" y="132.9">LED39</text>
<text x="261.8" y="132.9">LED40</text>
<text x="23.5" y="141.1">R37</text>
<text x="32.4" y="141.1">R38</text>
<text x="41.1" y="139.5">C42</text>
<text x="55.3" y="143.5">8</text>
<text x="64.1" y="140.6">U16</text>
<text x="75.6" y="143.5">1</text>
<text x="144.2" y="138.4">1</text>
<text x="144.2" y="141">2</text>
<text x="144.2" y="143.5">3</text>
<text x="148.6" y="139.4">VCCA VCCB</text>
<text x="148.6" y="142">GND</text>
<text x="157.6" y="142">DIR</text>
<text x="164.5" y="143.5">4</text>
<text x="164.5" y="141">5</text>
<text x="164.5" y="138.4">6</text>
<text x="174.6" y="142.1">R39</text>
<text x="184.7" y="138.5">R36</text>
<text x="55.3" y="148.6">3</text>
<text x="55.3" y="146">5</text>
<text x="59.7" y="149.6">SHD</text>
<text x="59.7" y="147.1">ERR</text>
<text x="59.7" y="144.5">IN</text>
<text x="66.1" y="147.1">Sense</text>
<text x="67.9" y="144.5">OUT</text>
<text x="68.6" y="149.6">Tap</text>
<text x="75.6" y="146">2</text>
<text x="75.6" y="148.6">6</text>
<text x="85.6" y="148.7">R40</text>
<text x="94.8" y="147.2">C43</text>
<text x="104.9" y="147.2">C44</text>
<text x="148.6" y="144.5">A1</text>
<text x="158.6" y="144.5">B1</text>
<text x="173.5" y="149.7">Q14</text>
<text x="251.6" y="149.4">LED41</text>
<text x="261.8" y="149.4">LED42</text>
<text x="55.3" y="151.1">4</text>
<text x="59.7" y="152.1">GND</text>
<text x="69.6" y="152.1">FB</text>
<text x="75.6" y="151.1">7</text>
<text x="190" y="152.2">C45</text>
<text x="197.6" y="152.2">C46</text>
<text x="69.1" y="161.4">R42</text>
<text x="80.5" y="161.4">R43</text>
<text x="92" y="161.4">R44</text>
<text x="102.1" y="161.4">R45</text>
<text x="151.7" y="158.8">R41</text>
<text x="40" y="164.9">R46</text>
<text x="50.1" y="164.9">R47</text>
<text x="42.3" y="171.3">C47</text>
<text x="52.5" y="171.3">C48</text>
<text x="63.7" y="174.6" transform="rotate(-90 63.7 174.6)">Q11</text>
<text x="75.2" y="177.8" transform="rotate(-90 75.2 177.8)">Q10B</text>
<text x="86.6" y="181.7" transform="rotate(-90 86.6 181.7)">Q10A</text>
<text x="178" y="184">Sheet: /SUPER_UART_front_UART234/</text>
<text x="178" y="181">nicecircuits.com</text>
<text x="178" y="186.7">File: SUPER_UART_front_UART234.sch</text>
<text x="178" y="196.9">KiCad E.D.A. kicad 4.0.6</text>
<text x="178" y="194.1">Size: A4</text>
<text x="200" y="194.1">Date: 2017-07-16</text>
<text x="263" y="194.1">Rev: 1</text>
<text x="263" y="196.9">Id: 5/5</text>
</g>
<g font-size="2">
<text x="15.4" y="28.9">EEDATA</text>
<text x="71" y="27.9">TXD_A_LED</text>
<text x="218.4" y="27.9">DTR_A_VDD2</text>
<text x="16.9" y="31.4">EECLK</text>
<text x="70.8" y="30.5">RXD_A_LED</text>
<text x="84.4" y="34">TXD_B_LED</text>
<text x="116" y="34">DTR_A</text>
<text x="181.3" y="33">DTR_A_VDD2</text>
<text x="181.4" y="35.6">TXD_A_VDD2</text>
<text x="218.4" y="30.5">RXD_A_VDD2</text>
<text x="218.4" y="33">TXD_A_VDD2</text>
<text x="16.2" y="39.1">PWREN</text>
<text x="18.2" y="36.5">EECS</text>
<text x="70.8" y="40.6">RXD_C_LED</text>
<text x="71" y="38.1">TXD_C_LED</text>
<text x="84.4" y="36.5">RXD_B_LED</text>
<text x="116" y="41.6">DTR_C</text>
<text x="116.1" y="36.5">TXD_A</text>
<text x="116.1" y="39.1">TXD_C</text>
<text x="181.3" y="40.6">DTR_C_VDD2</text>
<text x="181.4" y="38.1">TXD_C_VDD2</text>
<text x="218.4" y="38.1">CTS_A_VDD2</text>
<text x="84.4" y="46.7">RXD_D_LED</text>
<text x="84.4" y="44.1">TXD_D_LED</text>
<text x="109.3" y="44.1">I2C_PU_EN_A</text>
<text x="174.3" y="43.2">I2C_PU_EN_A_VCCB</text>
<text x="116.8" y="55.9">VDD2_EN</text>
<text x="218.4" y="66">CTS_A</text>
<text x="218.4" y="68.6">RXD_A_LED</text>
<text x="218.4" y="71.1">TXD_A_LED</text>
<text x="218.4" y="73.7">DTR_A</text>
<text x="23.2" y="82.2">RXD_C</text>
<text x="88.5" y="81.3">RXD_C_VDD2</text>
<text x="88.7" y="83.8">CTS_C_VDD2</text>
<text x="133.3" y="80">I2C_PU_EN_A_VCCB</text>
<text x="23.4" y="84.8">CTS_C</text>
<text x="190.3" y="95.2">CTS_A_VDD2</text>
<text x="125" y="96.2">CTS_A</text>
<text x="218.4" y="99.1">DTR_C_VDD2</text>
<text x="218.4" y="101.6">RXD_C_VDD2</text>
<text x="121" y="106.4">CTS_A_OC</text>
<text x="121.9" y="102.6">SPI_EN_A</text>
<text x="218.4" y="104.1">TXD_C_VDD2</text>
<text x="218.4" y="109.2">CTS_C_VDD2</text>
<text x="133.3" y="129.5">I2C_PU_EN_A_VCCB</text>
<text x="218.4" y="137.2">CTS_C</text>
<text x="190.1" y="143.5">RXD_A_VDD2</text>
<text x="218.4" y="139.7">RXD_C_LED</text>
<text x="218.4" y="142.2">TXD_C_LED</text>
<text x="14.3" y="147">VDD2_ERR</text>
<text x="15.7" y="149.5">VDD2_EN</text>
<text x="124.8" y="144.5">RXD_A</text>
<text x="218.4" y="144.8">DTR_C</text>
<text x="120.7" y="154.6">RXD_A_OC</text>
<text x="21.1" y="177.5">VDD2_SEL1</text>
<text x="21.1" y="181.3">VDD2_SEL2</text>
<text x="21.1" y="185.1">VDD2_SEL3</text>
</g>
<g font-size="1.8">
<text x="35" y="11.9">1</text>
<text x="85" y="11.9">2</text>
<text x="135" y="11.9">3</text>
<text x="185" y="11.9">4</text>
<text x="235" y="11.9">5</text>
<text x="285" y="11.9">6</text>
<text x="29.7" y="16.7">+3V3</text>
<text x="37.3" y="16.7">+3V3</text>
<text x="126.2" y="23.1">+3V3</text>
<text x="158.9" y="23.1">VDD2</text>
<text x="255.4" y="23.1">VDD2</text>
<text x="10.4" y="35.9">A</text>
<text x="285.4" y="35.9">A</text>
<text x="221.2" y="42.1">VDD2</text>
<text x="178.3" y="51">+3V3</text>
<text x="185.6" y="51">VDD2</text>
<text x="255.7" y="56.1">+3V3</text>
<text x="268.4" y="56.1">+3V3</text>
<text x="36" y="73.9">+3V3</text>
<text x="66.2" y="73.9">VDD2</text>
<text x="180.5" y="72.6">VDD2</text>
<text x="10.4" y="85.9">B</text>
<text x="85.5" y="87.8">+3V3</text>
<text x="92.9" y="87.8">VDD2</text>
<text x="137.6" y="85.3">+3V3</text>
<text x="167.8" y="85.3">VDD2</text>
<text x="285.4" y="85.9">B</text>
<text x="255.4" y="94.2">VDD2</text>
<text x="187.1" y="99.3">+3V3</text>
<text x="194.5" y="99.3">VDD2</text>
<text x="221.2" y="113.2">VDD2</text>
<text x="180.5" y="122.1">VDD2</text>
<text x="255.7" y="127.2">+3V3</text>
<text x="268.4" y="127.2">+3V3</text>
<text x="10.4" y="135.9">C</text>
<text x="27.1" y="134.8">+3V3</text>
<text x="36.5" y="134.8">+5V</text>
<text x="44.1" y="134.8">+5V</text>
<text x="49.2" y="137.4">+5V</text>
<text x="101.8" y="137.4">VDD2</text>
<text x="137.6" y="133.5">+3V3</text>
<text x="167.8" y="133.5">VDD2</text>
<text x="285.4" y="135.9">C</text>
<text x="187.1" y="147.5">+3V3</text>
<text x="194.5" y="147.5">VDD2</text>
<text x="10.4" y="185.9">D</text>
<text x="285.4" y="185.9">D</text>
<text x="35" y="199.9">1</text>
<text x="85" y="199.9">2</text>
<text x="135" y="199.9">3</text>
<text x="185" y="199.9">4</text>
<text x="235" y="199.9">5</text>
<text x="285" y="199.9">6</text>
</g>
<g font-size="1.4">
<text x="27.7" y="24.7">10k</text>
<text x="159.4" y="32.6">RN7D</text>
<text x="159.4" y="35.1">RN7C</text>
<text x="164.1" y="33">5</text>
<text x="164.1" y="35.6">6</text>
<text x="166" y="33.9">100R</text>
<text x="170.4" y="33">4</text>
<text x="170.4" y="35.6">3</text>
<text x="159.4" y="37.7">RN7B</text>
<text x="159.4" y="40.2">RN7A</text>
<text x="164.1" y="38.1">7</text>
<text x="164.1" y="40.6">8</text>
<text x="166" y="36.4">100R</text>
<text x="166" y="38.9">100R</text>
<text x="166" y="41.5">100R</text>
<text x="170.4" y="38.1">2</text>
<text x="170.4" y="40.6">1</text>
<text x="267.8" y="45">PORT A</text>
<text x="35.4" y="49.1">100n</text>
<text x="224.3" y="51.6">100n</text>
<text x="241.9" y="50.8" transform="rotate(-90 241.9 50.8)">PESD5V2S2UT</text>
<text x="254.6" y="50.8" transform="rotate(-90 254.6 50.8)">PESD5V2S2UT</text>
<text x="51.2" y="55.2">74HC595P</text>
<text x="140.7" y="63.1">74LVC8T245PW</text>
<text x="181.2" y="60.5">100n</text>
<text x="188.8" y="60.5">100n</text>
<text x="253.1" y="64.1">DTR</text>
<text x="265.8" y="64.1">CTS</text>
<text x="241.8" y="66.9">1k</text>
<text x="241.8" y="69.4">1k</text>
<text x="241.8" y="72">1k</text>
<text x="241.8" y="74.5">1k</text>
<text x="73.3" y="82.1">100R</text>
<text x="176.9" y="79.3">47k</text>
<text x="177.1" y="82.1">4k7</text>
<text x="183.7" y="82.1">PDTA143ZT</text>
<text x="255.4" y="80.6">RXD</text>
<text x="265.8" y="80.6">TXD</text>
<text x="73.3" y="84.5">100R</text>
<text x="48" y="91">74LVC2T45DCU</text>
<text x="184.6" y="92">4k7</text>
<text x="88.4" y="97.4">100n</text>
<text x="96.1" y="97.4">100n</text>
<text x="149.9" y="99.6">74LVC1T45GW</text>
<text x="173.6" y="96.1">100R</text>
<text x="168" y="103.7">N-MOS_small</text>
<text x="147.8" y="112.3">10k</text>
<text x="155.4" y="112.3">10k</text>
<text x="190" y="108.8">100n</text>
<text x="197.7" y="108.8">100n</text>
<text x="267.8" y="116.1">PORT C</text>
<text x="224.3" y="122.8">100n</text>
<text x="241.9" y="120.6" transform="rotate(-90 241.9 120.6)">PESD5V2S2UT</text>
<text x="254.6" y="120.6" transform="rotate(-90 254.6 120.6)">PESD5V2S2UT</text>
<text x="176.9" y="128.8">47k</text>
<text x="177.1" y="131.6">4k7</text>
<text x="183.7" y="131.6">PDTA143ZT</text>
<text x="241.6" y="137.2">8</text>
<text x="244.3" y="138">1k</text>
<text x="247.9" y="137.2">1</text>
<text x="253.1" y="135.2">DTR</text>
<text x="265.8" y="135.2">CTS</text>
<text x="25.1" y="142.8">10k</text>
<text x="34" y="142.8">10k</text>
<text x="184.6" y="140.3">4k7</text>
<text x="241.6" y="139.7">7</text>
<text x="241.6" y="142.2">6</text>
<text x="244.3" y="140.5">1k</text>
<text x="244.3" y="143.1">1k</text>
<text x="247.9" y="139.7">2</text>
<text x="247.9" y="142.2">3</text>
<text x="41.7" y="144.3">100n</text>
<text x="149.9" y="147.9">74LVC1T45GW</text>
<text x="174.9" y="144.3">100R</text>
<text x="241.6" y="144.8">5</text>
<text x="244.3" y="145.6">1k</text>
<text x="247.9" y="144.8">4</text>
<text x="62.5" y="155.5">LP2951CD</text>
<text x="85.5" y="150.4">4k7</text>
<text x="94.7" y="152">10n</text>
<text x="104.9" y="152">10u</text>
<text x="168" y="152">N-MOS_small</text>
<text x="255.4" y="151.7">RXD</text>
<text x="265.8" y="151.7">TXD</text>
<text x="151.6" y="160.6">10k</text>
<text x="190" y="157">100n</text>
<text x="197.7" y="157">100n</text>
<text x="40.7" y="167.2">5k6</text>
<text x="50.9" y="167.2">47k</text>
<text x="69" y="163.1">1k8</text>
<text x="80.5" y="163.1">3k9</text>
<text x="91.9" y="163.1">6k8</text>
<text x="102.1" y="163.1">10k</text>
<text x="44.7" y="176.1">1u</text>
<text x="53.1" y="176.1">100n</text>
<text x="71.7" y="177.4" transform="rotate(-90 71.7 177.4)">N-MOS_small</text>
<text x="78.5" y="174.6" transform="rotate(-90 78.5 174.6)">4</text>
<text x="89.9" y="178.4" transform="rotate(-90 89.9 178.4)">6</text>
<text x="74.5" y="180.3">3</text>
<text x="78.5" y="182.2" transform="rotate(-90 78.5 182.2)">2</text>
<text x="82.5" y="181.3" transform="rotate(-90 82.5 181.3)">2N7002PS</text>
<text x="86" y="184.1">1</text>
<text x="93.9" y="185.1" transform="rotate(-90 93.9 185.1)">2N7002PS</text>
<text x="89.9" y="186" transform="rotate(-90 89.9 186)">5</text>
</g>
</svg>
